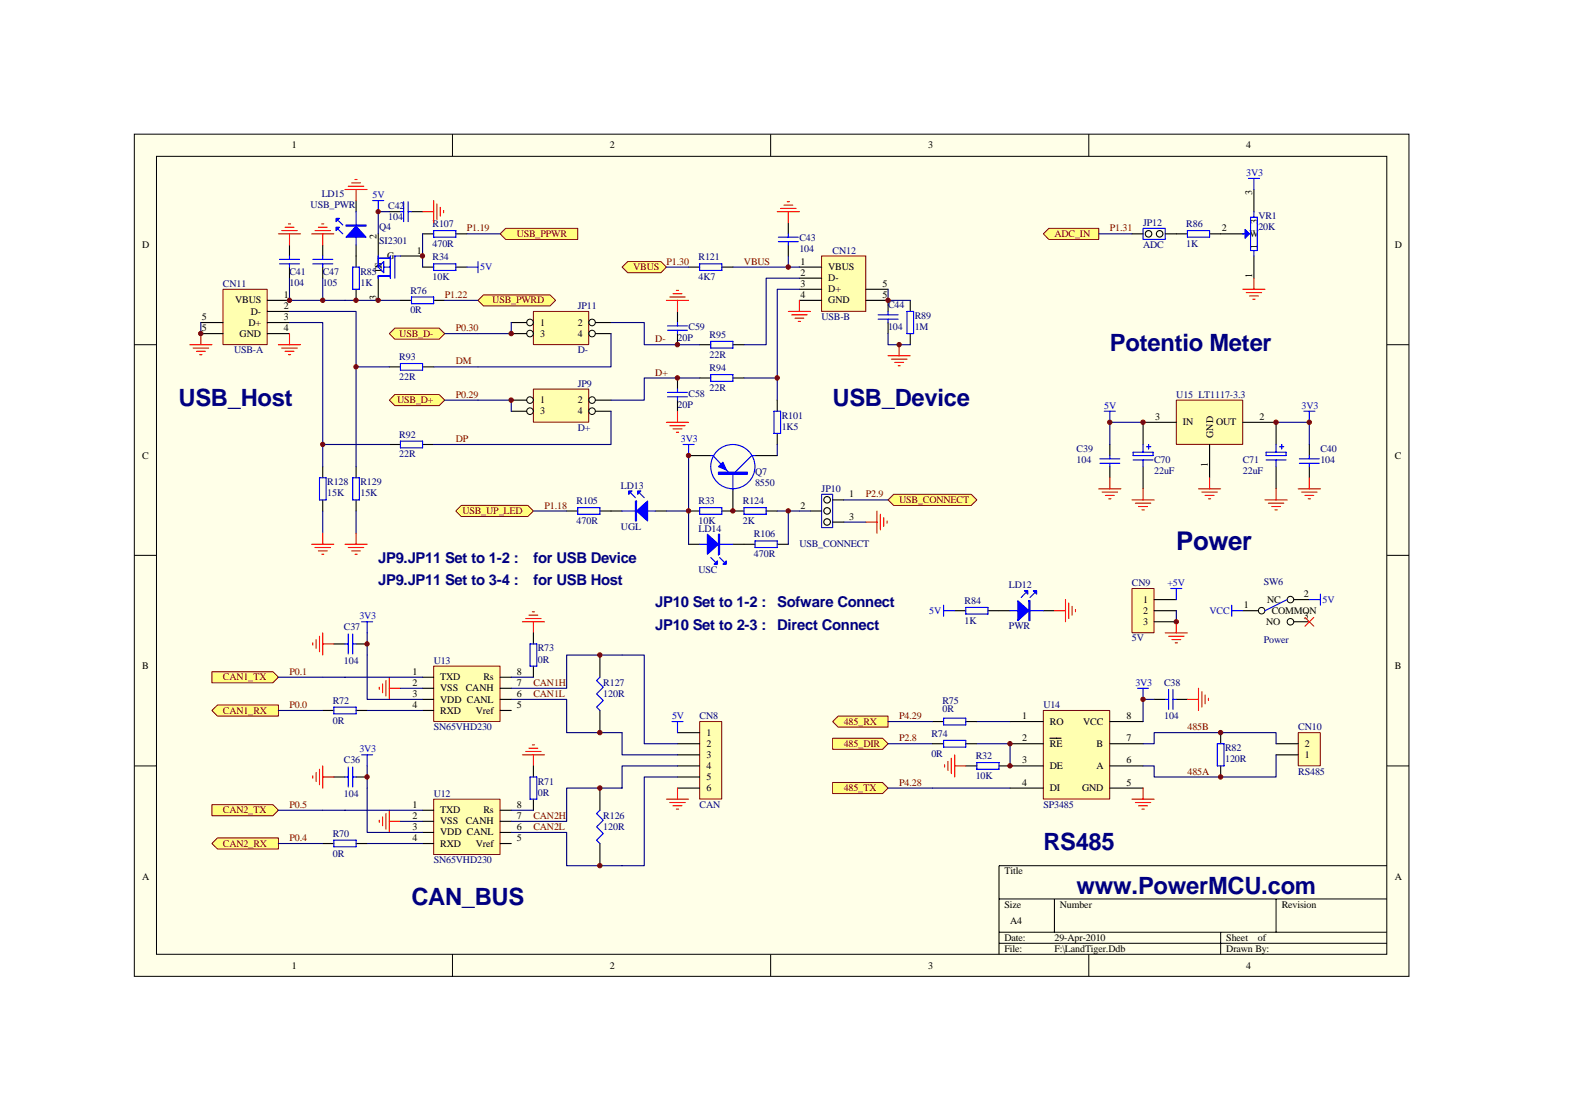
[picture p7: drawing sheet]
<svg xmlns="http://www.w3.org/2000/svg" width="297mm" height="210mm" viewBox="0 0 297 210" stroke-linecap="round" stroke-linejoin="round" font-family="sans-serif">
<path d="M25.4 25.4h241v159.1h-241z" fill="#ffffe8"/>
<g fill="none" stroke="#000" stroke-width=".19">
<path d="M25.4 25.4h241v159.1h-241zM29.6 29.5h232.6v150.9h-232.6zM85.6 25.4v4.1M145.7 25.4v4.1M205.9 25.4v4.1M25.4 65.2h4.2M262.2 65.2h4.2M25.4 105h4.2M262.2 105h4.2M25.4 144.8h4.2M262.2 144.8h4.2M188.9 169.9h73.3"/>
<path d="M188.9 176.2h73.3M188.9 178.3h73.3M199.4 169.9v6.3M230.8 176.2v4.2M241.3 169.9v6.3M262.2 163.6h-73.3v16.8M85.6 180.4v4.2M145.7 180.4v4.2M205.9 180.4v4.2"/>
</g>
<path d="M155.4 48.4h8.3v10.4h-8.3z" fill="#ffffb0"/>
<path d="M155.3 48.4h8.4v10.4h-8.4z" fill="none" stroke="#800000" stroke-width=".19"/>
<g fill="none" stroke="#000" stroke-width=".21">
<path d="M128.1 58.9v2.1M130.2 50.5h2.1M136.5 50.5h2.1M151.1 50.5h4.2M151.1 52.6h4.2M151.1 54.7h4.2M151.1 56.8h4.2M163.7 54.7h4.2M163.7 56.8h4.2v2.1M172.1 56.8v2.1M128.1 63.1v2.1M128.1 71.4v2.1"/>
<path d="M128.1 75.6v2.1M132.3 65.2h2.1M132.3 71.4h2.1M138.6 65.2h2.1M138.6 71.4h2.1M167.9 61v2.1M172.1 63.1v2.1"/>
</g>
<g fill="none" stroke="#00f" stroke-width=".21">
<path d="M132.3 49.9h4.2v1.2h-4.2zM166 59.5h3.8M167.9 58.9v.6M171.5 58.9h1.2v4.2h-1.2zM126.2 62.4h3.8M126.2 61.6h3.8M126.2 75h3.8M126.2 74.2h3.8M128.1 61v.6M128.1 62.4v.7M128.1 73.5v.7M128.1 75v.6"/>
<path d="M134.4 64.5h4.2v1.3h-4.2zM134.4 70.8h4.2v1.3h-4.2zM166 60.3h3.8M167.9 60.3v.7"/>
</g>
<path d="M138.6 50.5h12.5M151.1 52.6h-6.2v12.6h-4.2M151.1 54.7h-4.1v16.7h-6.3M167.9 54.7v2.1h4.2M128.1 65.2h4.2M128.1 71.4h4.2M167.9 63.1v2.1h4.2" fill="none" stroke="#000080" stroke-width=".21"/>
<g fill="none" stroke="#f00" stroke-width=".21">
<path d="M126 56.8h4.2M126.6 56.1h3M127.3 55.5h1.6M127.9 54.9h.4M128.1 56.8v2.1M149.1 58.9h4.1M149.7 59.5h2.9M151.1 56.8v2.1M126 79.8h4.2M128.1 77.7v2.1M150.3 60.1h1.7M150.9 60.7h.5"/>
<path d="M167.9 67.2h4.2M168.5 67.9h3M169.2 68.5h1.7M169.8 69.1h.4M170 65.2v2M126.6 80.5h3M127.3 81.1h1.6M127.9 81.7h.4"/>
</g>
<path d="M117.6 50.5l1.1-1.1h6.3l1 1.1-1 1h-6.3z" fill-rule="evenodd" fill="#ffff80" stroke="#800000" stroke-width=".19"/>
<path d="M126 50.5h4.2M147 71.4v4.2M130.2 86.1v10.5M147 84v2.1" fill="none" stroke="#000080" stroke-width=".21"/>
<path d="M147 75.6v2.1M130.2 86.1h4.2M130.2 96.6h2.1M136.5 96.6h4.2M138.6 92.4v4.2M142.8 86.1h4.2M144.9 96.6h2.1M147 81.9v2.1" fill="none" stroke="#000" stroke-width=".21"/>
<g fill="none" stroke="#00f" stroke-width=".21">
<path d="M146.3 77.7h1.3v4.2h-1.3zM129.2 84h2.1M130.2 84v2.1M132.3 95.9h4.2v1.3h-4.2zM134.4 86.1h.4l2.9 3.1M138.6 89.7v2.9M140.7 95.9h4.2v1.3h-4.2zM142.8 86.1h-.6l-3.2 3.1"/>
<circle cx="138.6" cy="88.2" r="4.2"/>
</g>
<g fill="#00f" stroke="#00f" stroke-width=".21">
<path d="M136.7 87.4l.6 1.4-1.5-.6z"/>
<path d="M135.8 89.2h5.5v.5h-5.5z" fill-rule="evenodd"/>
</g>
<g fill="#ffffe8" stroke="#000" stroke-width=".21">
<circle cx="156.4" cy="94.5" r=".62"/>
<circle cx="156.4" cy="96.6" r=".62"/>
</g>
<path d="M155.3 93.4h2.1v6.3h-2.1z" fill="none" stroke="#0000bf" stroke-width=".21"/>
<path d="M153.2 96.6h2.1M157.4 94.5h2.1" fill="none" stroke="#000" stroke-width=".21"/>
<circle cx="156.4" cy="98.7" r=".62" fill="#ffffe8" stroke="#000" stroke-width=".21"/>
<path d="M157.4 98.7h2.1" fill="none" stroke="#000" stroke-width=".21"/>
<path d="M163.7 98.7h2.1M165.8 96.6v4.2M166.5 97.2v2.9M167.1 97.8v1.7M167.7 98.5v.4" fill="none" stroke="#f00" stroke-width=".21"/>
<path d="M147 96.6h4.1M159.5 94.5h8.4" fill="none" stroke="#000080" stroke-width=".21"/>
<path d="M167.9 94.5l1.1-1.1h14.6l1.1 1.1-1.1 1h-14.6z" fill-rule="evenodd" fill="#ffff80" stroke="#800000" stroke-width=".19"/>
<path d="M100.9 96.6h6.2M126 96.6h4.2M159.5 98.7h4.2" fill="none" stroke="#000080" stroke-width=".21"/>
<path d="M107.1 96.6h2.1M113.4 96.6h4.2M123.9 96.6h2.1M130.2 102.9h2.1M138.6 102.9h4.2M147 102.9h2.1" fill="none" stroke="#000" stroke-width=".21"/>
<path d="M109.2 95.9h4.2v1.3h-4.2zM117.6 96.6h6.3M119.3 93.2l.8 .9M121 93.2l.8 .9M132.3 102.9h6.3M134.4 105.4l.8 .8M136.1 105.4l.8 .8M142.8 102.2h4.2v1.3h-4.2z" fill="none" stroke="#00f" stroke-width=".21"/>
<g fill="#00f" stroke="#00f" stroke-width=".21">
<path d="M120.4 96.6l2-1.9v3.8z"/>
<path d="M118.9 92.8h.6l-.6 .6z"/>
<path d="M120.6 92.8h.6l-.6 .6z"/>
<path d="M133.7 101l2.1 1.9-2.1 1.9z"/>
<path d="M137.3 106v.6h-.6z"/>
<path d="M135 106.6l.7-.6v.6z"/>
<path d="M120.1 94.7v3.8h.3v-3.8z" fill-rule="evenodd"/>
<path d="M135.8 101v3.8h.3v-3.8z" fill-rule="evenodd"/>
</g>
<path d="M87.2 95.5h12.6l1.1 1.1-1.1 1h-12.6l-1-1z" fill-rule="evenodd" fill="#ffff80" stroke="#800000" stroke-width=".19"/>
<path d="M130.2 96.6v6.3M149.1 96.6v6.3M151.1 96.6h2.1" fill="none" stroke="#000080" stroke-width=".21"/>
<path d="M100.9 58.9h10.4v6.2h-10.4z" fill="#ffffb0"/>
<path d="M100.9 58.9h10.4v6.2h-10.4z" fill="none" stroke="#800000" stroke-width=".19"/>
<g fill="none" stroke="#000" stroke-width=".19">
<circle cx="100.2" cy="60.9" r=".62"/>
<circle cx="100.2" cy="63" r=".62"/>
<circle cx="111.9" cy="60.9" r=".62"/>
<circle cx="111.9" cy="63" r=".62"/>
</g>
<path d="M96.7 61h2.9M96.7 63.1h2.9M112.6 61h2.9M112.6 63.1h2.9" fill="none" stroke="#000" stroke-width=".21"/>
<path d="M100.9 73.6h10.4v6.2h-10.4z" fill="#ffffb0"/>
<path d="M100.9 73.5h10.4v6.3h-10.4z" fill="none" stroke="#800000" stroke-width=".19"/>
<g fill="none" stroke="#000" stroke-width=".19">
<circle cx="100.2" cy="75.6" r=".62"/>
<circle cx="100.2" cy="77.7" r=".62"/>
<circle cx="111.9" cy="75.6" r=".62"/>
<circle cx="111.9" cy="77.7" r=".62"/>
</g>
<path d="M96.7 75.6h2.9M96.7 77.7h2.9M112.6 75.6h2.9M112.6 77.7h2.9" fill="none" stroke="#000" stroke-width=".21"/>
<path d="M90.4 75.6h6.3v2.1M96.7 61v2.1h-6.3" fill="none" stroke="#000080" stroke-width=".21"/>
<g fill="#ffff80" stroke="#800000" stroke-width=".19">
<path d="M74.7 62h8.3l1.1 1.1-1.1 1h-8.3l-1.1-1z" fill-rule="evenodd"/>
<path d="M74.7 74.6h8.3l1.1 1-1.1 1.1h-8.3l-1.1-1.1z" fill-rule="evenodd"/>
</g>
<path d="M115.5 61h6.3v4.2h6.3M115.5 77.7v6.3h-25.1M115.5 63.1v6.2h-25.1M128.1 71.4h-6.3v4.2h-6.3" fill="none" stroke="#000080" stroke-width=".21"/>
<path d="M42.2 54.7h8.3v10.4h-8.3z" fill="#ffffb0"/>
<path d="M42.2 54.7h8.3v10.4h-8.3z" fill="none" stroke="#800000" stroke-width=".19"/>
<g fill="none" stroke="#000" stroke-width=".21">
<path d="M50.5 56.8h4.2M50.5 58.9h4.2M71.5 44.2v4.2M71.5 52.6v4.2M75.7 48.4h4.2M79.9 50.5h2.1M79.9 44.2h2.1M86.2 50.5h2.1M86.2 44.2h2.1M38 61h4.2M38 63.1h4.2M50.5 61h4.2"/>
<path d="M50.5 63.1h4.2M73.6 69.3h2.1M79.9 69.3h2.1M61 88.2v2.1M61 94.5v2.1M67.3 88.2v2.1M67.3 94.5v2.1M73.6 84h2.1M79.9 84h2.1"/>
</g>
<g fill="none" stroke="#f00" stroke-width=".21">
<path d="M35.9 65.2h4.2M36.5 65.8h3M37.1 66.4h1.7M37.8 67h.4M38 63.1v2.1M52.6 65.2h4.2M53.3 65.8h2.9M53.9 66.4h1.7M54.5 67h.4M54.7 63.1v2.1M58.9 102.9h4.2M59.6 103.5h2.9"/>
<path d="M60.2 104.1h1.7M60.8 104.8h.4M61 100.8v2.1M65.2 102.9h4.2M65.8 103.5h3M66.5 104.1h1.7M67.1 104.8h.4M67.3 100.8v2.1"/>
</g>
<g fill="none" stroke="#00f" stroke-width=".21">
<path d="M70.5 37.9h2.1M71.5 37.9v2.1M71.5 48.4v2.1M71.5 48.8h2.3M72.6 49.4v2.1l-1.1-1zM72.6 50.5h1.2M73.8 52.2h-2.3v.4M73.8 48.4v4.2M75.7 48.4h-1v4.2M82 43.6h4.2v1.2h-4.2zM82 49.9h4.2v1.2h-4.2zM75.7 68.7h4.2v1.3h-4.2z"/>
<path d="M60.4 90.3h1.3v4.2h-1.3zM66.7 90.3h1.2v4.2h-1.2zM75.7 83.4h4.2v1.2h-4.2z"/>
</g>
<g fill="none" stroke="#000080" stroke-width=".21">
<path d="M54.7 58.9h12.6v10.4M38 61v2.1M54.7 61h6.3v23M67.3 69.3v18.9M67.3 69.3h6.3M82 69.3h8.4M84.1 63.1h6.3M84.1 75.6h6.3M61 84v4.2M61 96.6v4.2M61 84h12.6M67.3 96.6v4.2"/>
<path d="M82 84h8.4"/>
</g>
<path d="M95.6 43.2h13.6v2.1h-13.6l-1-1.1z" fill-rule="evenodd" fill="#ffff80" stroke="#800000" stroke-width=".19"/>
<path d="M54.7 56.8h21M88.3 44.2h6.3" fill="none" stroke="#000080" stroke-width=".21"/>
<path d="M54.7 46.3v2.1M54.7 50.5v2.1" fill="none" stroke="#000" stroke-width=".21"/>
<path d="M52.8 49.9h3.8M52.8 49h3.8M54.7 48.4v.6M54.7 49.9v.6" fill="none" stroke="#00f" stroke-width=".21"/>
<path d="M52.6 44.2h4.2M53.3 43.6h2.9M53.9 42.9h1.7M54.5 42.3h.4M54.7 44.2v2.1" fill="none" stroke="#f00" stroke-width=".21"/>
<path d="M90.4 56.8l1-1.1h12.6l1 1.1-1 1h-12.6z" fill-rule="evenodd" fill="#ffff80" stroke="#800000" stroke-width=".19"/>
<path d="M61 46.3v2.1M61 50.5v2.1M73.6 40h2.1M77.8 40h2.1M149.1 42.1v2.1M149.1 46.3v2.1" fill="none" stroke="#000" stroke-width=".21"/>
<g fill="none" stroke="#00f" stroke-width=".21">
<path d="M76.3 38.1v3.8M77.2 38.1v3.8M59.1 49h3.8M59.1 49.9h3.8M61 48.4v.6M61 49.9v.6M75.7 40h.6M77.2 40h.6M88.3 50.5h2.1M90.4 49.4v2.1M147.2 44.8h3.7M147.2 45.7h3.7"/>
<path d="M149.1 44.2v.6M149.1 45.7v.6"/>
</g>
<g fill="none" stroke="#f00" stroke-width=".21">
<path d="M82 37.9v4.2M82.6 38.5v3M83.2 39.2v1.7M83.9 39.8v.4M147.6 39.4h2.9M148.2 38.8h1.7M148.8 38.1h.5M58.9 44.2h4.2M59.6 43.6h2.9M60.2 42.9h1.7M60.8 42.3h.4M61 44.2v2.1"/>
<path d="M79.9 40h2.1M147 40h4.1M149.1 40v2.1"/>
</g>
<path d="M54.7 52.6v4.2M61 52.6v4.2M73.6 40h-2.1v4.2M79.9 44.2v6.3M149.1 48.4v2.1" fill="none" stroke="#000080" stroke-width=".21"/>
<path d="M82 125.9h12.5v10.5h-12.5z" fill="#ffffb0"/>
<path d="M82 125.9h12.5v10.5h-12.5z" fill="none" stroke="#800000" stroke-width=".19"/>
<path d="M79.9 128h2.1M79.9 130.1h2.1M79.9 132.2h2.1M79.9 134.3h2.1M94.6 128h2.1M94.6 130.1h2.1M94.6 132.2h2.1M94.6 134.3h2.1" fill="none" stroke="#000" stroke-width=".21"/>
<path d="M98.8 117.5h4.2M99.4 116.9h2.9M100 116.3h1.7M100.6 115.6h.5M100.9 117.5v2.1M71.7 129.9v.4M72.3 129.3v1.6M73 128.6v3M73.6 128v4.2M73.6 130.1h2.1" fill="none" stroke="#f00" stroke-width=".21"/>
<path d="M61 128h18.9M69.4 123.8v8.4h10.5M75.7 130.1h4.2" fill="none" stroke="#000080" stroke-width=".21"/>
<path d="M68.4 117.5h2.1M69.4 117.5v2.1" fill="none" stroke="#00f" stroke-width=".21"/>
<g fill="#ffff80" stroke="#800000" stroke-width=".19">
<path d="M40.1 127h11.5l1 1-1 1.1h-11.5z" fill-rule="evenodd"/>
<path d="M40.1 134.3l1-1.1h11.5v2.1h-11.5z" fill-rule="evenodd"/>
</g>
<path d="M100.9 119.6v2.1M61 134.3h2.1M63.1 121.7h2.1M67.3 121.7h2.1M67.3 134.3h2.1M100.9 125.9v2.1M113.4 123.8v4.2M113.4 134.3v4.2" fill="none" stroke="#000" stroke-width=".21"/>
<path d="M65.8 119.8v3.8M66.7 119.8v3.8M63.1 133.6h4.2v1.3h-4.2zM65.2 121.7h.6M66.7 121.7h.6M100.2 121.7h1.3v4.2h-1.3zM113.4 128l-.6 .6 1.3 1.3-1.3 1.2 1.3 1.3-1.3 1.2 .6 .7" fill="none" stroke="#00f" stroke-width=".21"/>
<path d="M69.4 119.6v4.2M52.6 128h8.4M52.6 134.3h8.4M69.4 134.3h10.5M96.7 128h4.2" fill="none" stroke="#000080" stroke-width=".21"/>
<path d="M61 119.6v4.2M59.1 121.5v.4M59.8 120.9v1.7M60.4 120.2v3M61 121.7h2.1" fill="none" stroke="#f00" stroke-width=".21"/>
<path d="M132.3 136.4h4.2v14.6h-4.2z" fill="#ffffb0"/>
<path d="M132.3 136.4h4.2v14.6h-4.2z" fill="none" stroke="#800000" stroke-width=".19"/>
<path d="M128.1 138.5h4.2M128.1 140.6h4.2M128.1 142.7h4.2M128.1 144.8h4.2M128.1 146.9h4.2M128.1 148.9h4.2" fill="none" stroke="#000" stroke-width=".21"/>
<path d="M127.1 136.4h2.1M128.1 136.4v2.1" fill="none" stroke="#00f" stroke-width=".21"/>
<path d="M126 151h4.2M126.6 151.7h3M127.3 152.3h1.6M127.9 152.9h.4M128.1 148.9v2.1" fill="none" stroke="#f00" stroke-width=".21"/>
<path d="M96.7 132.2h10.4v6.3h10.5M117.6 123.8h-10.5v6.3h-10.4" fill="none" stroke="#000080" stroke-width=".21"/>
<path d="M197.3 134.3h12.5v16.7h-12.5z" fill="#ffffb0"/>
<path d="M197.3 134.3h12.5v16.7h-12.5z" fill="none" stroke="#800000" stroke-width=".19"/>
<path d="M191 136.4h6.3M198.5 139.5h2.1M209.8 136.4h6.3M191 144.8h6.3M191 148.9h6.3M191 140.6h6.3M209.8 144.8h6.3M209.8 148.9h6.3M209.8 140.6h6.3" fill="none" stroke="#000" stroke-width=".21"/>
<path d="M215.1 130.1h2.1M216.1 130.1v2.1" fill="none" stroke="#00f" stroke-width=".21"/>
<path d="M214 151h4.2M214.7 151.7h2.9M215.3 152.3h1.7M215.9 152.9h.4M216.1 148.9v2.1" fill="none" stroke="#f00" stroke-width=".21"/>
<path d="M176.3 148.9h14.7" fill="none" stroke="#000080" stroke-width=".21"/>
<g fill="#ffff80" stroke="#800000" stroke-width=".19">
<path d="M157.4 136.4l1.1-1.1h9.4v2.1h-9.4z" fill-rule="evenodd"/>
<path d="M157.4 147.9h9.5l1 1-1 1.1h-9.5z" fill-rule="evenodd"/>
</g>
<path d="M191 140.6v4.2" fill="none" stroke="#000080" stroke-width=".21"/>
<path d="M182.6 144.8h2.1M188.9 144.8h2.1" fill="none" stroke="#000" stroke-width=".21"/>
<path d="M184.7 144.1h4.2v1.3h-4.2z" fill="none" stroke="#00f" stroke-width=".21"/>
<path d="M178.6 144.5v.5M179.2 143.9v1.7M179.9 143.3v2.9M180.5 142.7v4.2M180.5 144.8h2.1" fill="none" stroke="#f00" stroke-width=".21"/>
<path d="M157.4 139.5h9.5l1 1.1-1 1h-9.5z" fill-rule="evenodd" fill="#ffff80" stroke="#800000" stroke-width=".19"/>
<path d="M117.6 123.8h4.2v16.8h6.3M117.6 138.5v4.2h10.5M167.9 136.4h8.4M184.7 136.4h6.3M218.2 132.2h-2.1v4.2M230.8 138.5h-12.6v2.1h-2.1M167.9 140.6h8.4M167.9 148.9h8.4M216.1 144.8h2.1v2.1h12.6" fill="none" stroke="#000080" stroke-width=".21"/>
<path d="M176.3 136.4h2.1M182.6 136.4h2.1M218.2 132.2h2.1M222.4 132.2h2.1M230.8 138.5v2.1M230.8 144.8v2.1" fill="none" stroke="#000" stroke-width=".21"/>
<path d="M178.4 135.7h4.2v1.3h-4.2zM220.3 132.2h.7M221 130.3v3.8M221.8 132.2h.6M221.8 130.3v3.8M230.2 140.6h1.2v4.2h-1.2z" fill="none" stroke="#00f" stroke-width=".21"/>
<path d="M224.5 132.2h2.1M226.6 130.1v4.2M227.2 130.7v2.9M227.9 131.4v1.6M228.5 132v.4" fill="none" stroke="#f00" stroke-width=".21"/>
<path d="M82 151.1h12.5v10.4h-12.5z" fill="#ffffb0"/>
<path d="M82 151h12.5v10.5h-12.5z" fill="none" stroke="#800000" stroke-width=".19"/>
<path d="M79.9 153.1h2.1M79.9 155.2h2.1M79.9 157.3h2.1M79.9 159.4h2.1M94.6 153.1h2.1M94.6 155.2h2.1M94.6 157.3h2.1M94.6 159.4h2.1" fill="none" stroke="#000" stroke-width=".21"/>
<path d="M71.7 155v.4M72.3 154.4v1.7M73 153.8v2.9M73.6 153.1v4.2M73.6 155.2h2.1M98.8 142.7h4.2M99.4 142h2.9M100 141.4h1.7M100.6 140.8h.5M100.9 142.7v2.1" fill="none" stroke="#f00" stroke-width=".21"/>
<path d="M61 153.1h18.9M69.4 148.9v8.4h10.5M75.7 155.2h4.2" fill="none" stroke="#000080" stroke-width=".21"/>
<path d="M68.4 142.7h2.1M69.4 142.7v2.1" fill="none" stroke="#00f" stroke-width=".21"/>
<g fill="#ffff80" stroke="#800000" stroke-width=".19">
<path d="M40.1 152.1h11.5l1 1-1 1.1h-11.5z" fill-rule="evenodd"/>
<path d="M40.1 159.4l1-1h11.5v2.1h-11.5z" fill-rule="evenodd"/>
</g>
<path d="M61 159.4h2.1M63.1 146.9h2.1M67.3 146.9h2.1M67.3 159.4h2.1M100.9 144.8v2.1M100.9 151v2.1M113.4 148.9v4.2M113.4 159.4v4.2M176.3 140.6h2.1M182.6 140.6h2.1" fill="none" stroke="#000" stroke-width=".21"/>
<path d="M178.4 139.9h4.2v1.3h-4.2zM63.1 158.8h4.2v1.2h-4.2zM65.2 146.9h.6M65.8 145v3.7M66.7 146.9h.6M66.7 145v3.7M100.2 146.9h1.3v4.1h-1.3zM113.4 153.1l-.6 .7 1.3 1.2-1.3 1.3 1.3 1.2-1.3 1.3 .6 .6" fill="none" stroke="#00f" stroke-width=".21"/>
<path d="M52.6 153.1h8.4M52.6 159.4h8.4M69.4 144.8v4.1M69.4 159.4h10.5M96.7 153.1h4.2M128.1 144.8h-10.5v4.1h-10.5v6.3h-10.4M128.1 146.9h-6.3v16.7h-14.7v-6.3h-10.4M184.7 140.6h6.3" fill="none" stroke="#000080" stroke-width=".21"/>
<path d="M59.1 146.6v.5M59.8 146v1.7M60.4 145.4v2.9M61 144.8v4.1M61 146.9h2.1" fill="none" stroke="#f00" stroke-width=".21"/>
<circle cx="216.1" cy="132.2" r=".42" fill="#800000" stroke="#800000" stroke-width=".19"/>
<path d="M245.5 138.5h4.1v6.2h-4.1z" fill="#ffffb0"/>
<path d="M245.5 138.5h4.1v6.2h-4.1z" fill="none" stroke="#800000" stroke-width=".19"/>
<path d="M237.1 35.8v4.2M230.8 44.2h4.2M237.1 48.4v4.2M241.3 142.7h4.2M241.3 140.6h4.2" fill="none" stroke="#000" stroke-width=".21"/>
<path d="M230.8 138.5h10.5v2.1M241.3 142.7v4.2h-10.5" fill="none" stroke="#000080" stroke-width=".21"/>
<path d="M236 33.7h2.1M237.1 33.7v2.1M235 44.2h1.4M236.4 41.1h1.3v6.2h-1.3zM237.1 40v1.1M237.1 47.3v1.1" fill="none" stroke="#00f" stroke-width=".21"/>
<path d="M235.4 43.4l.8 .8-.8 .8z" fill="#00f" stroke="#00f" stroke-width=".21"/>
<path d="M235 54.7h4.2M235.6 55.3h2.9M236.2 55.9h1.7M236.9 56.6h.4M237.1 52.6v2.1" fill="none" stroke="#f00" stroke-width=".21"/>
<path d="M197.3 44.2l1-1h9.4v2.1h-9.4z" fill-rule="evenodd" fill="#ffff80" stroke="#800000" stroke-width=".19"/>
<path d="M222.4 44.2h2.1M228.7 44.2h2.1" fill="none" stroke="#000" stroke-width=".21"/>
<path d="M224.5 43.6h4.2v1.2h-4.2z" fill="none" stroke="#00f" stroke-width=".21"/>
<path d="M207.7 44.2h6.3" fill="none" stroke="#000080" stroke-width=".21"/>
<g fill="#800000" stroke="#800000" stroke-width=".19">
<circle cx="170" cy="65.1" r=".41"/>
<circle cx="146.9" cy="71.4" r=".42"/>
<circle cx="149" cy="96.6" r=".41"/>
<circle cx="67.3" cy="69.3" r=".41"/>
<circle cx="61" cy="84" r=".41"/>
<circle cx="61" cy="56.8" r=".41"/>
<circle cx="149" cy="50.5" r=".42"/>
</g>
<path d="M222.4 75.6h12.6v8.4h-12.6z" fill="#ffffb0"/>
<path d="M222.4 75.6h12.6v8.4h-12.6z" fill="none" stroke="#800000" stroke-width=".19"/>
<path d="M222.4 79.8h-6.3v4.2M235 79.8h6.3v4.2M209.8 84v2.1M209.8 88.2v2.1M216.1 88.2v4.2M228.7 84v6.3M241.3 88.2v4.2M247.6 84v2.1M247.6 88.2v2.1" fill="none" stroke="#000" stroke-width=".21"/>
<g fill="none" stroke="#00f" stroke-width=".21">
<path d="M208.8 77.7h2.1M209.8 77.7v2.1M246.5 77.7h2.1M247.6 77.7v2.1M208 87.6h3.7M208 86.7h3.7M209.8 86.1v.6M209.8 87.6v.6M214.2 85.5h3.8v.6h-3.8zM214.2 86.9h3.8M216.1 84v1.5M216.1 86.9v1.3"/>
<path d="M216.8 84.4h.8M217.2 84v.8M239.4 86.9h3.8M239.4 85.5h3.8v.6h-3.8zM241.3 84v1.5M241.3 86.9v1.3M241.9 84.4h.8M242.3 84v.8M245.7 87.6h3.7M245.7 86.7h3.7M247.6 86.1v.6M247.6 87.6v.6"/>
</g>
<g fill="none" stroke="#f00" stroke-width=".21">
<path d="M207.7 92.4h4.2M208.4 93h2.9M209 93.6h1.7M209.6 94.3h.5M209.8 90.3v2.1M214 94.5h4.2M214.7 95.1h2.9M215.3 95.7h1.7M215.9 96.4h.4M216.1 92.4v2.1M226.6 92.4h4.2M227.2 93h3"/>
<path d="M227.9 93.6h1.6M228.5 94.3h.4M228.7 90.3v2.1M239.2 94.5h4.2M239.8 95.1h2.9M240.5 95.7h1.6M241.1 96.4h.4M241.3 92.4v2.1M245.5 92.4h4.2M246.1 93h2.9M246.7 93.6h1.7M247.4 94.3h.4"/>
<path d="M247.6 90.3v2.1"/>
</g>
<path d="M216.1 79.8h-6.3v4.2M241.3 79.8h6.3v4.2" fill="none" stroke="#000080" stroke-width=".21"/>
<circle cx="247.5" cy="79.8" r=".42" fill="#800000" stroke="#800000" stroke-width=".19"/>
<path d="M214.1 111.3h4.1v8.3h-4.1z" fill="#ffffb0"/>
<path d="M214 111.2h4.2v8.4h-4.2z" fill="none" stroke="#800000" stroke-width=".19"/>
<path d="M67.3 37.9v2.1M67.3 46.3v4.2M67.3 54.7v2.1M180.5 115.4h2.1M186.8 115.4h4.2M197.3 115.4h2.1M218.2 113.3h4.2M218.2 115.4h4.2M218.2 117.5h4.2M235 115.4h2.9M244.6 113.3h3M244.6 117.5h3" fill="none" stroke="#000" stroke-width=".21"/>
<g fill="none" stroke="#00f" stroke-width=".21">
<path d="M64 41.7l.8 .8M64 43.4l.8 .8M66.7 50.5h1.2v4.2h-1.2zM67.3 40v6.3M178.4 114.4v2.1M178.4 115.4h2.1M182.6 114.8h4.2v1.3h-4.2zM191 115.4h6.3M193.9 112.1l-.8 .8M195.6 112.1l-.8 .8M221.4 111.2h2.1M222.4 111.2v2.1"/>
<path d="M243.4 113.3l-4.2 2.1"/>
</g>
<path d="M222.4 115.4v2.1" fill="none" stroke="#000080" stroke-width=".21"/>
<g fill="none" stroke="#f00" stroke-width=".21">
<path d="M65.2 35.8h4.2M65.8 35.2h3M66.5 34.6h1.7M67.1 33.9h.4M67.3 35.8v2.1M199.4 115.4h2.1M201.5 113.3v4.2M202.1 114v2.9M202.7 114.6v1.7M203.3 115.2v.4M220.3 119.6h4.2M222.4 117.5v2.1"/>
<path d="M221 120.2h2.9M221.6 120.9h1.7M222.2 121.5h.4"/>
</g>
<g fill="#00f" stroke="#00f" stroke-width=".21">
<path d="M192.4 113.5l2.1 1.9-2.1 1.9z"/>
<path d="M195.4 111.7h.6v.6z"/>
<path d="M193.7 111.7h.6v.6z"/>
<path d="M67.3 42.7l1.9 2.1h-3.8z"/>
<path d="M63.5 41.3h.7l-.7 .6z"/>
<path d="M63.5 42.9h.7l-.7 .7z"/>
<path d="M194.5 113.5h.3v3.8h-.3z" fill-rule="evenodd"/>
<path d="M65.4 42.5h3.8v.2h-3.8z" fill-rule="evenodd"/>
</g>
<g fill="none" stroke="#000" stroke-width=".19">
<circle cx="238.5" cy="115.4" r=".62"/>
<circle cx="244" cy="113.3" r=".62"/>
<circle cx="244" cy="117.5" r=".62"/>
</g>
<circle cx="79.9" cy="48.4" r=".41" fill="#800000" stroke="#800000" stroke-width=".19"/>
<g fill="#ffffe8" stroke="#000" stroke-width=".21">
<circle cx="217.2" cy="44.2" r=".62"/>
<circle cx="219.3" cy="44.2" r=".62"/>
</g>
<path d="M77.8 56.1h4.2v1.3h-4.2zM216.1 43.2h4.2v2.1h-4.2zM232.9 114.4v2.1M232.9 115.4h2.1M247.6 113.3h2.1M249.7 112.3v2.1" fill="none" stroke="#00f" stroke-width=".21"/>
<path d="M75.7 56.8h2.1M82 56.8h2.1M214 44.2h2.1M220.3 44.2h2.1" fill="none" stroke="#000" stroke-width=".21"/>
<g fill="#800000" stroke="#800000" stroke-width=".19">
<circle cx="71.5" cy="56.8" r=".41"/>
<circle cx="54.7" cy="56.8" r=".41"/>
<circle cx="38" cy="63" r=".42"/>
<circle cx="67.3" cy="56.8" r=".41"/>
<circle cx="128.1" cy="65.1" r=".42"/>
<circle cx="128.1" cy="71.4" r=".42"/>
<circle cx="130.2" cy="86.1" r=".42"/>
<circle cx="130.2" cy="96.6" r=".41"/>
<circle cx="138.6" cy="96.6" r=".41"/>
<circle cx="69.4" cy="121.7" r=".4"/>
<circle cx="69.4" cy="146.8" r=".41"/>
<circle cx="113.4" cy="138.5" r=".42"/>
<circle cx="113.4" cy="123.8" r=".42"/>
<circle cx="113.4" cy="163.6" r=".42"/>
<circle cx="113.4" cy="148.9" r=".42"/>
<circle cx="191" cy="144.7" r=".41"/>
<circle cx="191" cy="140.6" r=".41"/>
<circle cx="230.8" cy="146.8" r=".42"/>
<circle cx="230.8" cy="138.5" r=".42"/>
<circle cx="216.1" cy="79.8" r=".42"/>
<circle cx="241.3" cy="79.8" r=".42"/>
<circle cx="167.9" cy="56.8" r=".41"/>
<circle cx="96.7" cy="63" r=".42"/>
<circle cx="96.7" cy="75.6" r=".42"/>
<circle cx="209.8" cy="79.8" r=".42"/>
<circle cx="71.5" cy="40" r=".4"/>
<circle cx="222.4" cy="117.5" r=".41"/>
</g>
<path d="M84.1 56.8h6.3" fill="none" stroke="#000080" stroke-width=".21"/>
<path d="M246.7 116.7l1.7 1.7M248.4 116.7l-1.7 1.7" fill="none" stroke="#f00" stroke-width=".19"/>
<text font-size="4.9" fill="#000080" x="222.4" y="103.9">Power</text>
<g font-size="4.5" fill="#000080">
<text x="209.8" y="66.3">Potentio Meter</text>
<text x="33.8" y="76.8">USB_Host</text>
<text x="157.4" y="76.8">USB_Device</text>
<text x="197.3" y="160.6">RS485</text>
<text x="77.8" y="171">CAN_BUS</text>
<text x="203.6" y="169">www.PowerMCU.com</text>
</g>
<g font-size="2.8" fill="#000080">
<text x="71.5" y="106.4">JP9.JP11 Set to 1-2 :</text>
<text x="100.9" y="106.4">for USB Device</text>
<text x="71.5" y="110.6">JP9.JP11 Set to 3-4 :</text>
<text x="100.9" y="110.6">for USB Host</text>
<text x="123.9" y="114.8">JP10 Set to 1-2 :</text>
<text x="123.9" y="119">JP10 Set to 2-3 :</text>
<text x="147" y="114.8">Sofware Connect</text>
<text x="147" y="119">Direct Connect</text>
</g>
<g font-size="1.9">
<text x="55.2" y="28">1</text>
<text x="115.3" y="28">2</text>
<text x="175.5" y="28">3</text>
<text x="235.6" y="28">4</text>
<text x="236.7" y="36.9" transform="rotate(-90 236.7 36.9)">3</text>
<text x="26.9" y="46.9">D</text>
<text x="71.2" y="45.3" transform="rotate(-90 71.2 45.3)">2</text>
<text x="78.8" y="47.9">1</text>
<text x="231" y="43.7">2</text>
<text x="236.2" y="44.8">W</text>
<text x="237.8" y="47.1" transform="rotate(-90 237.8 47.1)">1</text>
<text x="237.8" y="42.3" transform="rotate(-90 237.8 42.3)">3</text>
<text x="263.7" y="46.9">D</text>
<text x="72.2" y="51.3" transform="rotate(-90 72.2 51.3)">DS</text>
<text x="73.2" y="49">G</text>
<text x="151.4" y="50">1</text>
<text x="151.4" y="52.1">2</text>
<text x="156.6" y="51.1">VBUS</text>
<text x="156.6" y="53.2">D-</text>
<text x="236.7" y="52.6" transform="rotate(-90 236.7 52.6)">1</text>
<text x="44.5" y="57.4">VBUS</text>
<text x="47.4" y="59.5">D-</text>
<text x="53.7" y="56.3">1</text>
<text x="53.7" y="58.4">2</text>
<text x="71.2" y="56.8" transform="rotate(-90 71.2 56.8)">3</text>
<text x="151.4" y="54.2">3</text>
<text x="151.4" y="56.3">4</text>
<text x="156.6" y="55.3">D+</text>
<text x="156.6" y="57.4">GND</text>
<text x="166.9" y="54.2">5</text>
<text x="166.9" y="56.3">5</text>
<text x="38.2" y="60.5">5</text>
<text x="38.2" y="62.6">5</text>
<text x="45.3" y="63.6">GND</text>
<text x="47" y="61.6">D+</text>
<text x="53.7" y="60.5">3</text>
<text x="53.7" y="62.6">4</text>
<text x="102.1" y="61.6">1</text>
<text x="102.1" y="63.6">3</text>
<text x="109.2" y="61.6">2</text>
<text x="109.2" y="63.6">4</text>
<text x="102.1" y="76.2">1</text>
<text x="109.2" y="76.2">2</text>
<text x="102.1" y="78.3">3</text>
<text x="109.2" y="78.3">4</text>
<text x="218.4" y="79.4">3</text>
<text x="223.7" y="80.4">IN</text>
<text x="229.4" y="82.7" transform="rotate(-90 229.4 82.7)">GND</text>
<text x="230" y="80.4">OUT</text>
<text x="238.1" y="79.4">2</text>
<text x="26.9" y="86.7">C</text>
<text x="228.3" y="88.2" transform="rotate(-90 228.3 88.2)">1</text>
<text x="263.7" y="86.7">C</text>
<text x="160.6" y="94">1</text>
<text x="151.4" y="96.1">2</text>
<text x="160.6" y="98.2">3</text>
<text x="216.1" y="113.9">1</text>
<text x="239.6" y="113.9">NC</text>
<text x="246.5" y="112.9">2</text>
<text x="216.1" y="116">2</text>
<text x="216.1" y="118.1">3</text>
<text x="235.2" y="115">1</text>
<text x="239.4" y="118.1">NO</text>
<text x="240.4" y="116">COMMON</text>
<text x="246.5" y="117.1">3</text>
<text x="26.9" y="126.5">B</text>
<text x="78" y="127.5">1</text>
<text x="78" y="129.6">2</text>
<text x="78" y="131.7">3</text>
<text x="83.2" y="128.6">TXD</text>
<text x="83.2" y="130.7">VSS</text>
<text x="88.1" y="130.7">CANH</text>
<text x="91.4" y="128.6">Rs</text>
<text x="97.7" y="131.7">6</text>
<text x="97.7" y="129.6">7</text>
<text x="97.7" y="127.5">8</text>
<text x="263.7" y="126.5">B</text>
<text x="78" y="133.8">4</text>
<text x="83.2" y="132.8">VDD CANL</text>
<text x="83.2" y="134.9">RXD</text>
<text x="90" y="134.9">Vref</text>
<text x="97.7" y="133.8">5</text>
<text x="193.3" y="135.9">1</text>
<text x="198.5" y="137">RO</text>
<text x="204.8" y="137">VCC</text>
<text x="213" y="135.9">8</text>
<text x="133.6" y="139.1">1</text>
<text x="133.6" y="141.2">2</text>
<text x="133.6" y="143.3">3</text>
<text x="193.3" y="140.1">2</text>
<text x="198.5" y="141.2">RE</text>
<text x="207.3" y="141.2">B</text>
<text x="213" y="140.1">7</text>
<text x="246.7" y="143.3">1</text>
<text x="246.7" y="141.2">2</text>
<text x="133.6" y="145.4">4</text>
<text x="133.6" y="147.4">5</text>
<text x="133.6" y="149.5">6</text>
<text x="193.3" y="144.3">3</text>
<text x="193.3" y="148.5">4</text>
<text x="198.5" y="145.4">DE</text>
<text x="198.5" y="149.5">DI</text>
<text x="204.6" y="149.5">GND</text>
<text x="207.3" y="145.4">A</text>
<text x="213" y="144.3">6</text>
<text x="213" y="148.5">5</text>
<text x="78" y="152.7">1</text>
<text x="78" y="154.8">2</text>
<text x="83.2" y="153.7">TXD</text>
<text x="83.2" y="155.8">VSS</text>
<text x="88.1" y="155.8">CANH</text>
<text x="91.4" y="153.7">Rs</text>
<text x="97.7" y="154.8">7</text>
<text x="97.7" y="152.7">8</text>
<text x="78" y="156.9">3</text>
<text x="78" y="159">4</text>
<text x="83.2" y="157.9">VDD CANL</text>
<text x="83.2" y="160">RXD</text>
<text x="90" y="160">Vref</text>
<text x="97.7" y="156.9">6</text>
<text x="97.7" y="159">5</text>
<text x="26.9" y="166.3">A</text>
<text x="189.9" y="165.2">Title</text>
<text x="263.7" y="166.3">A</text>
<text x="189.9" y="171.5">Size</text>
<text x="200.4" y="171.5">Number</text>
<text x="242.3" y="171.5">Revision</text>
<text x="189.9" y="177.8">Date:</text>
<text x="189.9" y="179.9">File:</text>
<text x="191" y="174.7">A4</text>
<text x="199.4" y="179.9">F:\LandTiger.Ddb</text>
<text x="199.4" y="177.8">29-Apr-2010</text>
<text x="231.9" y="179.9">Drawn By:</text>
<text x="231.9" y="177.8">Sheet</text>
<text x="237.8" y="177.8">of</text>
<text x="55.2" y="183">1</text>
<text x="115.3" y="183">2</text>
<text x="175.5" y="183">3</text>
<text x="235.6" y="183">4</text>
</g>
<g font-size="1.9" fill="#00f">
<text x="235.6" y="33.3">3V3</text>
<text x="70.5" y="37.4">5V</text>
<text x="90.8" y="51.1">5V</text>
<text x="208.8" y="77.3">5V</text>
<text x="246.1" y="77.3">3V3</text>
<text x="128.7" y="83.5">3V3</text>
<text x="220.7" y="110.8">+5V</text>
<text x="250.1" y="113.9">5V</text>
<text x="67.9" y="117.1">3V3</text>
<text x="175.7" y="116">5V</text>
<text x="228.7" y="116">VCC</text>
<text x="214.7" y="129.6">3V3</text>
<text x="127.1" y="135.9">5V</text>
<text x="67.9" y="142.2">3V3</text>
</g>
<g font-size="1.9" fill="#000080">
<text x="58.7" y="39.3">USB_PWR</text>
<text x="60.8" y="37.3">LD15</text>
<text x="73.4" y="39.5">C42</text>
<text x="73.4" y="41.6">104</text>
<text x="237.9" y="41.4">VR1</text>
<text x="71.7" y="43.5">Q4</text>
<text x="71.7" y="46">SI2301</text>
<text x="81.8" y="42.9">R107</text>
<text x="81.8" y="46.7">470R</text>
<text x="151.1" y="45.6">C43</text>
<text x="151.1" y="47.7">104</text>
<text x="157.4" y="47.9">CN12</text>
<text x="216.1" y="42.7">JP12</text>
<text x="216.1" y="46.9">ADC</text>
<text x="224.3" y="42.9">R86</text>
<text x="224.3" y="46.7">1K</text>
<text x="237.9" y="43.5">20K</text>
<text x="54.7" y="51.9">C41</text>
<text x="54.7" y="54">104</text>
<text x="61" y="51.9">C47</text>
<text x="61" y="54">105</text>
<text x="68.2" y="51.9">R85</text>
<text x="68.2" y="54">1K</text>
<text x="81.8" y="49.2">R34</text>
<text x="81.8" y="53">10K</text>
<text x="132.1" y="49.2">R121</text>
<text x="132.1" y="53">4K7</text>
<text x="42.2" y="54.2">CN11</text>
<text x="77.6" y="55.5">R76</text>
<text x="77.6" y="59.2">0R</text>
<text x="109.2" y="58.4">JP11</text>
<text x="167.9" y="58.2">C44</text>
<text x="128.1" y="64.5">20P</text>
<text x="130.2" y="62.4">C59</text>
<text x="134.2" y="63.9">R95</text>
<text x="155.3" y="60.5">USB-B</text>
<text x="167.9" y="62.4">104</text>
<text x="172.9" y="60.3">R89</text>
<text x="172.9" y="62.4">1M</text>
<text x="44.3" y="66.8">USB-A</text>
<text x="75.5" y="68">R93</text>
<text x="75.5" y="71.8">22R</text>
<text x="109.2" y="66.8">D-</text>
<text x="134.2" y="67.6">22R</text>
<text x="134.2" y="70.1">R94</text>
<text x="109.2" y="73.1">JP9</text>
<text x="128.1" y="77">20P</text>
<text x="130.2" y="75">C58</text>
<text x="134.2" y="73.9">22R</text>
<text x="222.4" y="75.2">U15 LT1117-3.3</text>
<text x="75.5" y="82.7">R92</text>
<text x="109.2" y="81.4">D+</text>
<text x="147.8" y="79.1">R101</text>
<text x="147.8" y="81.2">1K5</text>
<text x="75.5" y="86.5">22R</text>
<text x="142.8" y="89.8">Q7</text>
<text x="203.6" y="85.4">C39</text>
<text x="203.6" y="87.5">104</text>
<text x="218.2" y="87.5">C70</text>
<text x="218.2" y="89.6">22uF</text>
<text x="235" y="87.5">C71</text>
<text x="235" y="89.6">22uF</text>
<text x="249.7" y="85.4">C40</text>
<text x="249.7" y="87.5">104</text>
<text x="61.9" y="91.7">R128</text>
<text x="61.9" y="93.8">15K</text>
<text x="68.2" y="91.7">R129</text>
<text x="68.2" y="93.8">15K</text>
<text x="109" y="95.3">R105</text>
<text x="117.4" y="92.4">LD13</text>
<text x="132.1" y="95.3">R33</text>
<text x="140.5" y="95.3">R124</text>
<text x="142.8" y="91.9">8550</text>
<text x="155.3" y="93">JP10</text>
<text x="109" y="99">470R</text>
<text x="117.4" y="100.1">UGL</text>
<text x="132.1" y="99">10K</text>
<text x="132.1" y="100.5">LD14</text>
<text x="140.5" y="99">2K</text>
<text x="142.6" y="101.6">R106</text>
<text x="142.6" y="105.3">470R</text>
<text x="151.1" y="103.4">USB_CONNECT</text>
<text x="132.1" y="108.3">USC</text>
<text x="190.8" y="111.2">LD12</text>
<text x="214" y="110.8">CN9</text>
<text x="239" y="110.6">SW6</text>
<text x="65" y="119.1">C37</text>
<text x="182.4" y="114.1">R84</text>
<text x="182.4" y="117.9">1K</text>
<text x="190.8" y="118.9">PWR</text>
<text x="65" y="125.4">104</text>
<text x="82" y="125.4">U13</text>
<text x="101.7" y="123.1">R73</text>
<text x="101.7" y="125.2">0R</text>
<text x="214" y="121.2">5V</text>
<text x="239" y="121.5">Power</text>
<text x="114.1" y="129.6">R127</text>
<text x="114.1" y="131.7">120R</text>
<text x="220.1" y="129.6">C38</text>
<text x="62.9" y="133">R72</text>
<text x="62.9" y="136.8">0R</text>
<text x="132.3" y="135.9">CN8</text>
<text x="178.2" y="133">R75</text>
<text x="178.2" y="134.7">0R</text>
<text x="197.3" y="133.8">U14</text>
<text x="220.1" y="135.9">104</text>
<text x="82" y="138">SN65VHD230</text>
<text x="176.1" y="139.3">R74</text>
<text x="176.1" y="143">0R</text>
<text x="184.5" y="143.4">R32</text>
<text x="231.6" y="142">R82</text>
<text x="245.5" y="138">CN10</text>
<text x="65" y="144.3">C36</text>
<text x="101.7" y="148.3">R71</text>
<text x="184.5" y="147.2">10K</text>
<text x="231.6" y="144.1">120R</text>
<text x="245.5" y="146.4">RS485</text>
<text x="65" y="150.6">104</text>
<text x="82" y="150.6">U12</text>
<text x="101.7" y="150.4">0R</text>
<text x="114.1" y="154.8">R126</text>
<text x="132.3" y="152.7">CAN</text>
<text x="197.3" y="152.7">SP3485</text>
<text x="62.9" y="158.1">R70</text>
<text x="62.9" y="161.9">0R</text>
<text x="114.1" y="156.9">120R</text>
<text x="82" y="163.2">SN65VHD230</text>
</g>
<g font-size="1.9" fill="#800000">
<text x="88.3" y="43.7">P1.19</text>
<text x="97.7" y="44.8">USB_PPWR</text>
<text x="199.4" y="44.8">ADC_IN</text>
<text x="209.8" y="43.7">P1.31</text>
<text x="119.7" y="51.1">VBUS</text>
<text x="126" y="50">P1.30</text>
<text x="140.7" y="50">VBUS</text>
<text x="84.1" y="56.3">P1.22</text>
<text x="93.1" y="57.4">USB_PWRD</text>
<text x="75.5" y="63.6">USB_D-</text>
<text x="86.2" y="62.6">P0.30</text>
<text x="123.9" y="64.7">D-</text>
<text x="86.2" y="68.9">DM</text>
<text x="123.9" y="71">D+</text>
<text x="75.1" y="76.2">USB_D+</text>
<text x="86.2" y="75.2">P0.29</text>
<text x="86.2" y="83.5">DP</text>
<text x="163.7" y="94">P2.9</text>
<text x="170" y="95.1">USB_CONNECT</text>
<text x="87.4" y="97.2">USB_UP_LED</text>
<text x="103" y="96.1">P1.18</text>
<text x="42.2" y="128.6">CAN1_TX</text>
<text x="54.7" y="127.5">P0.1</text>
<text x="100.9" y="129.6">CAN1H</text>
<text x="100.9" y="131.7">CAN1L</text>
<text x="42.2" y="134.9">CAN1_RX</text>
<text x="54.7" y="133.8">P0.0</text>
<text x="159.5" y="137">485_RX</text>
<text x="170" y="135.9">P4.29</text>
<text x="159.5" y="141.2">485_DIR</text>
<text x="170" y="140.1">P2.8</text>
<text x="224.5" y="138">485B</text>
<text x="159.5" y="149.5">485_TX</text>
<text x="170" y="148.5">P4.28</text>
<text x="224.5" y="146.4">485A</text>
<text x="42.2" y="153.7">CAN2_TX</text>
<text x="54.7" y="152.7">P0.5</text>
<text x="100.9" y="154.8">CAN2H</text>
<text x="42.2" y="160">CAN2_RX</text>
<text x="54.7" y="159">P0.4</text>
<text x="100.9" y="156.9">CAN2L</text>
</g>
</svg>
